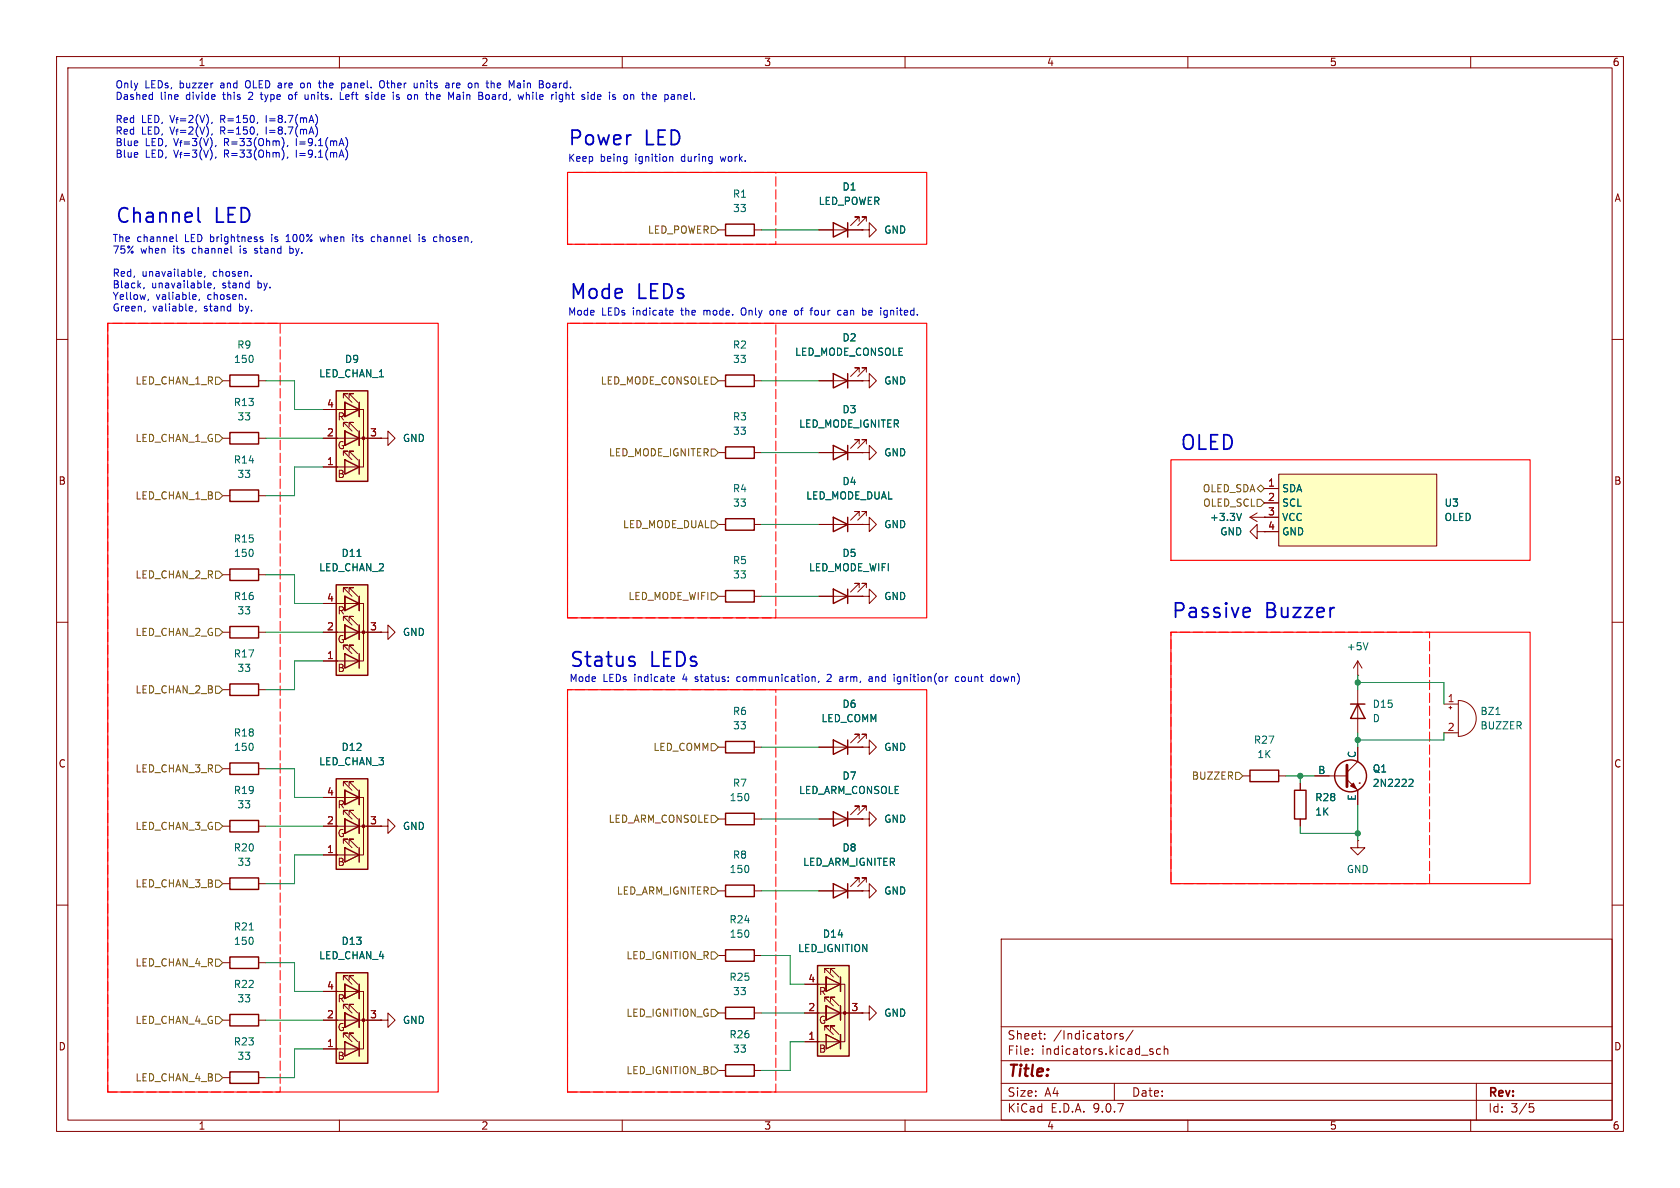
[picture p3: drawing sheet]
<svg xmlns="http://www.w3.org/2000/svg" width="297mm" height="210mm" viewBox="0 0 297 210" stroke-linecap="round" stroke-linejoin="round" font-family="sans-serif">
<g fill="none" stroke="#840000" stroke-width=".18">
<path d="M10 10h277v190h-277zM12 12h273v186h-273zM60 10v2M110 10v2M160 10v2M210 10v2M260 10v2M10 60h2M285 60h2M10 110h2M285 110h2M240 121.9v7.6"/>
<path d="M10 160h2M152.4 179.1h1.3v-1.3l1.2 1.3-1.2 1.2v-1.2M152.4 179.1h.1M177 166h108v32h-108zM285 160h2M60 198v2M110 198v2M160 198v2M177 194.5h108M177 191.5h108M177 187.5h108M177 181.5h108"/>
<path d="M182.5 186.3v.1M182.5 185.5v.1M184.7 183.6v.1M184.7 182.8v.1M197 191.5v3M197.5 182.7l-.3 .1M198.5 182.8l-.3-.1-.2 .2v.2l.5 .2v.3h-.5M200.3 182.1l-1.3 2M203.5 185.9l.3 .1 .1 .2-.2 .2h-.3M203.5 185.4l.3 .1M205.2 185.5l-.5-.1-.2 .3v.4l.1 .2h.6M205.8 185.5l.2-.1 .4 .1 .1 .9"/>
<path d="M205.8 184.9v1.5M210 198v2M260 198v2M261 191.5v6.5M270.4 195.1h.7M270.5 195.7h.4l.3 .3-.2 .5-.5 .1"/>
</g>
<path d="M238.8 124.5h2.5M240 124.5l1.3 2.5h-2.5z" fill="none" stroke="#840000" stroke-width=".25"/>
<path d="M144.5 170.7h5.6v16h-5.6z" fill="#ffffc2"/>
<circle cx="149.4" cy="179.1" r=".25" fill="#840000" stroke="#840000" stroke-width=".18"/>
<g fill="none" stroke="#840000" stroke-width=".25">
<path d="M128.3 131.1h5v2h-5zM228.9 139.7h2v5.1h-2zM128.3 156.5h5v2h-5zM128.3 143.8h5v2h-5zM147.3 156.2l2.6 1.3-2.6 1.3zM149.9 156.2v2.6M128.3 167.9h5v2h-5zM128.3 178.1h5v2h-5zM144.5 170.7h5.6v16h-5.6zM146 172.7l2.6 1.3-2.6 1.3zM146 177.8l2.6 1.3-2.6 1.2zM148.6 172.7v2.6"/>
<path d="M148.6 177.8v2.5M128.3 188.2h5v2h-5zM146 182.9l2.6 1.3-2.6 1.2zM148.6 182.9v2.5"/>
</g>
<g fill="none" stroke="#840000" stroke-width=".18">
<path d="M67.3 77.5h1.3v-1.3l1.2 1.3-1.2 1.2v-1.2M67.3 77.5h.1M67.3 111.8h1.3v-1.3l1.2 1.3-1.2 1.2v-1.2M67.3 111.8h.1M240 119.4h.1M240 116.8l-.7 1.3M240 116.8l.8 1.3M240 116.8v2.6M127 132.1h1.3M133.3 132.1h1.3M229.9 138.4v1.3M255.3 124.5h2.5"/>
<path d="M255.3 129.5h2.5M256.2 125.1h.5M256.4 124.8v.5M257.8 123.8a3.2 3.2 0 0 1 3.2 3.2 3.2 3.2 0 0 1-3.2 3.2zM127 157.5h1.3M127 144.8h1.3M133.3 157.5h1.3M133.3 144.8h1.3M144.8 157.5h7.6M151.9 156v-.8h-.8h.8l-1.5 1.5M152.4 157.5h1.3v-1.3l1.2 1.3-1.2 1.3v-1.3M152.4 157.5h.1"/>
<path d="M153.2 156v-.8h-.8h.8l-1.6 1.5M229.9 144.8v1.3M127 179.1h1.3M127 168.9h1.3M133.3 179.1h1.3M133.3 168.9h1.3M142.2 174h7.2v10.2h-1.1M142.2 179.1h10.2M145.8 172v-.8h.8h-.8l1.5 1.5M145.8 177v-.7h.8h-.8l1.5 1.5M146 172.7h.1M146 172.7v2.6z"/>
<path d="M146 177.8h.1M146 177.8v2.5zM146.8 172v-.8h.8h-.8l1.5 1.5M146.8 177v-.7h.8h-.8l1.5 1.5M148.6 172.7v2.6M148.6 177.8v2.5M127 189.2h1.3M133.3 189.2h1.3M142.2 184.2h6.4M145.8 182.1v-.7h.8h-.8l1.5 1.5M146.8 182.1v-.7h.8h-.8l1.5 1.5"/>
</g>
<path d="M241.8 113.6l-.4 1.3M264.5 126.3h.7" fill="none" stroke="#006464" stroke-width=".18"/>
<path d="M59.4 103.4h5.6v16h-5.6z" fill="#ffffc2"/>
<circle cx="64.3" cy="111.8" r=".25" fill="#840000" stroke="#840000" stroke-width=".18"/>
<path d="M59.4 103.4h5.6v16h-5.6zM61 105.4l2.5 1.3-2.5 1.3zM61 110.5l2.5 1.3-2.5 1.2zM61 115.6l2.5 1.2-2.5 1.3zM63.5 105.4v2.6M63.5 110.5v2.5M63.5 115.6v2.5" fill="none" stroke="#840000" stroke-width=".25"/>
<g fill="none" stroke="#840000" stroke-width=".18">
<path d="M57.1 106.7h7.2v10.1h-1.1M57.1 111.8h10.2M57.1 116.8h6.4M60.7 104.6v-.7h.8h-.8l1.5 1.5M60.7 109.7v-.7h.8h-.8l1.5 1.5M60.7 114.8v-.8h.8h-.8l1.5 1.6M61 105.4h.1M61 105.4v2.6zM61 110.5h.1M61 110.5v2.5zM61.7 104.6v-.7h.8h-.8l1.5 1.5M61.7 109.7v-.7h.8h-.8l1.5 1.5"/>
<path d="M61.7 114.8v-.8h.8h-.8l1.5 1.6M63.5 105.4v2.6M63.5 110.5v2.5"/>
</g>
<path d="M63.1 98.4h.7" fill="none" stroke="#006464" stroke-width=".18"/>
<path d="M59.4 69.1h5.6v16h-5.6z" fill="#ffffc2"/>
<circle cx="64.3" cy="77.5" r=".25" fill="#840000" stroke="#840000" stroke-width=".18"/>
<g fill="none" stroke="#840000" stroke-width=".25">
<path d="M59.4 69.1h5.6v16h-5.6zM61 71.1l2.5 1.3-2.5 1.3zM61 76.2l2.5 1.3-2.5 1.2zM63.5 71.1v2.6M63.5 76.2v2.5M61 81.3l2.5 1.3-2.5 1.2zM63.5 81.3v2.5M40.6 110.7h5.1v2.1h-5.1zM40.6 120.9h5.1v2h-5.1zM40.6 134.9h5.1v2h-5.1zM147.3 130.8l2.6 1.3-2.6 1.3zM149.9 130.8v2.6"/>
<path d="M221 136.1h5.1v2.1h-5.1zM40.6 145h5.1v2.1h-5.1zM147.3 143.5l2.6 1.3-2.6 1.3zM149.9 143.5v2.6M40.6 169.2h5.1v2h-5.1z"/>
</g>
<g fill="none" stroke="#840000" stroke-width=".18">
<path d="M57.1 72.4h7.2v10.2h-1.1M57.1 77.5h10.2M60.7 70.4v-.8h.8h-.8l1.5 1.5M60.7 75.4v-.7h.8h-.8l1.5 1.5M61 71.1h.1M61 71.1v2.6zM61 76.2h.1M61 76.2v2.5zM61.7 70.4v-.8h.8h-.8l1.5 1.5M61.7 75.4v-.7h.8h-.8l1.5 1.5M63.5 71.1v2.6M63.5 76.2v2.5"/>
<path d="M57.1 82.6h6.4M60.7 80.5v-.7h.8h-.8l1.5 1.5M61.7 80.5v-.7h.8h-.8l1.5 1.5M221 91.4l1.2 .8M221 91.4h2.5M222.2 94v-1.3l-1.2 1.3 1.2 1.3v-1.3h1.3M222.2 90.7l-1.2 .7M223.5 91.4h.1M39.4 111.8h1.2M45.7 111.8h1.3M39.4 121.9h1.2M39.4 135.9h1.2"/>
<path d="M45.7 121.9h1.3M45.7 135.9h1.3M144.8 132.1h7.6M151.9 130.6v-.8h-.8h.8l-1.5 1.5M152.4 132.1h1.3v-1.3l1.2 1.3-1.2 1.3v-1.3M152.4 132.1h.1M153.2 130.6v-.8h-.8h.8l-1.6 1.5M219.7 137.2h1.3M226.1 137.2h1.2M39.4 146.1h1.2M45.7 146.1h1.3M144.8 144.8h7.6"/>
<path d="M151.9 143.3v-.8h-.8h.8l-1.5 1.5M152.4 144.8h1.3v-1.3l1.2 1.3-1.2 1.3v-1.3M152.4 144.8h.1M153.2 143.3v-.8h-.8h.8l-1.6 1.5M240 148.6v1.3h1.3l-1.3 1.2-1.2-1.2h1.2M240 148.6h.1M39.4 170.2h1.2M45.7 170.2h1.3"/>
</g>
<path d="M219.5 90.7l-.4 1.3M44.1 164.4h.7" fill="none" stroke="#006464" stroke-width=".18"/>
<path d="M226.1 83.8h27.9v12.7h-27.9z" fill="#ffffc2"/>
<g fill="none" stroke="#840000" stroke-width=".18">
<path d="M39.4 77.5h1.2M45.7 77.5h1.3M223.5 86.4h2.6M223.5 88.9h2.6M223.5 91.4h2.6M223.5 94h2.6M226.1 83.8h27.9v12.7h-27.9zM39.4 156.2h1.2M45.7 156.2h1.3M67.3 146.1h1.3v-1.3l1.2 1.3-1.2 1.2v-1.2M67.3 146.1h.1M39.4 180.3h1.2"/>
<path d="M39.4 190.5h1.2M45.7 180.3h1.3M45.7 190.5h1.3M67.3 180.3h1.3v-1.2l1.2 1.2-1.2 1.3v-1.3M67.3 180.3h.1"/>
</g>
<path d="M40.6 76.5h5.1v2h-5.1zM40.6 155.2h5.1v2h-5.1zM40.6 179.3h5.1v2.1h-5.1zM40.6 189.5h5.1v2h-5.1z" fill="none" stroke="#840000" stroke-width=".25"/>
<path d="M59.4 172h5.6v16h-5.6z" fill="#ffffc2"/>
<circle cx="64.3" cy="180.3" r=".25" fill="#840000" stroke="#840000" stroke-width=".18"/>
<path d="M59.4 172h5.6v16h-5.6zM61 174l2.5 1.3-2.5 1.2zM61 179.1l2.5 1.2-2.5 1.3zM63.5 174v2.5M63.5 179.1v2.5M61 184.2l2.5 1.2-2.5 1.3zM63.5 184.2v2.5" fill="none" stroke="#840000" stroke-width=".25"/>
<g fill="none" stroke="#840000" stroke-width=".18">
<path d="M57.1 175.3h7.2v10.1h-1.1M60.7 173.2v-.7h.8h-.8l1.5 1.5M60.7 178.3v-.8h.8h-.8l1.5 1.6M61 174h.1M61 174v2.5zM61 179.1h.1M61 179.1v2.5zM61.7 173.2v-.7h.8h-.8l1.5 1.5M61.7 178.3v-.8h.8h-.8l1.5 1.6M63.5 174v2.5M63.5 179.1v2.5M57.1 180.3h10.2"/>
<path d="M57.1 185.4h6.4M60.7 183.4v-.8h.8h-.8l1.5 1.6M61.7 183.4v-.8h.8h-.8l1.5 1.6"/>
</g>
<path d="M59.4 137.7h5.6v16h-5.6z" fill="#ffffc2"/>
<g fill="#840000" stroke="#840000" stroke-width=".18">
<path d="M238.8 138.9l.5-.5 .5 1z"/>
<circle cx="64.3" cy="146" r=".25"/>
</g>
<g fill="none" stroke="#840000" stroke-width=".25">
<path d="M128.3 39.6h5v2.1h-5zM147.3 39.4l2.6 1.2-2.6 1.3zM149.9 39.4v2.5M40.6 66.3h5.1v2h-5.1zM128.3 79h5v2h-5zM128.3 66.3h5v2h-5zM147.3 66l2.6 1.3-2.6 1.3zM147.3 78.7l2.6 1.3-2.6 1.3zM149.9 66v2.6M149.9 78.7v2.6M40.6 86.6h5.1v2h-5.1zM128.3 91.7h5v2h-5z"/>
<path d="M147.3 91.4l2.6 1.3-2.6 1.3zM149.9 91.4v2.6M40.6 100.6h5.1v2h-5.1zM128.3 104.4h5v2h-5zM147.3 104.1l2.6 1.3-2.6 1.3zM149.9 104.1v2.6M59.4 137.7h5.6v16h-5.6zM61 139.7l2.5 1.3-2.5 1.2zM63.5 139.7v2.5M61 144.8l2.5 1.3-2.5 1.2zM61 149.9l2.5 1.2-2.5 1.3zM63.5 144.8v2.5"/>
<path d="M63.5 149.9v2.5"/>
<circle cx="238.8" cy="137.2" r="2.82"/>
</g>
<g fill="none" stroke="#840000" stroke-width=".18">
<path d="M151.9 39.1v-.7h-.8h.8l-1.5 1.5M153.2 39.1v-.7h-.8h.8l-1.6 1.5M127 40.6h1.3M133.3 40.6h1.3M144.8 40.6h7.6M152.4 40.6h1.3v-1.2l1.2 1.2-1.2 1.3v-1.3M152.4 40.6h.1M39.4 67.3h1.2M45.7 67.3h1.3M57.1 77.5h2.6M57.1 72.4h2.6M64.8 77.5h2.5"/>
<path d="M67.3 77.5h.1M127 67.3h1.3M133.3 67.3h1.3M144.8 67.3h7.6M151.9 65.8v-.8h-.8h.8l-1.5 1.5M151.9 78.5v-.8h-.8h.8l-1.5 1.5M152.4 67.3h1.3v-1.3l1.2 1.3-1.2 1.3v-1.3M152.4 67.3h.1M153.2 65.8v-.8h-.8h.8l-1.6 1.5M153.2 78.5v-.8h-.8h.8l-1.6 1.5M39.4 87.6h1.2M45.7 87.6h1.3"/>
<path d="M57.1 82.6h2.6M127 80h1.3M127 92.7h1.3M133.3 80h1.3M133.3 92.7h1.3M144.8 80h7.6M144.8 92.7h7.6M151.9 91.2v-.8h-.8h.8l-1.5 1.5M152.4 80h1.3v-1.3l1.2 1.3-1.2 1.3v-1.3M152.4 80h.1M152.4 92.7h1.3v-1.3l1.2 1.3-1.2 1.3v-1.3M152.4 92.7h.1"/>
<path d="M153.2 91.2v-.8h-.8h.8l-1.6 1.5M223.5 91.4h.1M223.5 86.4h2.6M223.5 88.9h2.6M223.5 91.4h2.6M223.5 94h2.6M39.4 101.6h1.2M45.7 101.6h1.3M57.1 111.8h2.6M57.1 106.7h2.6M57.1 116.8h2.6M64.8 111.8h2.5"/>
<path d="M67.3 111.8h.1M127 105.4h1.3M133.3 105.4h1.3M144.8 105.4h7.6M151.9 103.9v-.8h-.8h.8l-1.5 1.5M152.4 105.4h1.3v-1.3l1.2 1.3-1.2 1.3v-1.3M152.4 105.4h.1M153.2 103.9v-.8h-.8h.8l-1.6 1.5M60.7 138.9v-.7h.8h-.8l1.5 1.5M61 139.7h.1M61 139.7v2.5zM61.7 138.9v-.7h.8h-.8l1.5 1.5"/>
<path d="M63.5 139.7v2.5M144.8 132.1h2.5M149.9 132.1h2.5M152.4 132.1h.1M229.9 138.4v1.3M232.4 137.2h5.7M238.1 137.8l1.9 1.9v2.5M240 132.1v2.5l-1.9 1.9M240.3 138.4h.1M57.1 141h7.2v10.1h-1.1M57.1 146.1h10.2M57.1 151.1h6.4"/>
<path d="M60.7 144v-.7h.8h-.8l1.5 1.5M60.7 149.1v-.8h.8h-.8l1.5 1.6M61 144.8h.1M61 144.8v2.5zM61.7 144v-.7h.8h-.8l1.5 1.5M61.7 149.1v-.8h.8h-.8l1.5 1.6M63.5 144.8v2.5M67.3 146.1h.1M144.8 157.5h2.5M144.8 144.8h2.5M149.9 157.5h2.5M149.9 144.8h2.5"/>
<path d="M152.4 157.5h.1M152.4 144.8h.1M229.9 144.8v1.3M57.1 175.3h2.6M142.2 179.1h2.6M142.2 174h2.6M149.9 179.1h2.5M152.4 179.1h.1M57.1 180.3h2.6M57.1 185.4h2.6M64.8 180.3h2.5M67.3 180.3h.1"/>
<path d="M142.2 184.2h2.6"/>
</g>
<path d="M238.1 135.3v3.8" fill="none" stroke="#840000" stroke-width=".51"/>
<path d="M63.1 98.4h.7M219.5 90.7l-.4 1.3M249.3 137.7l.4 .1 .1 .3-.8 .9h.8" fill="none" stroke="#006464" stroke-width=".18"/>
<path d="M100.3 43.2v-12.7h36.9v12.7h-36.9M100.3 109.2v-52h36.9v52h-36.9M207 156.2h45.7v-44.4h-45.7v44.4M19 193h30.5v-135.8h-30.5v135.8M100.3 193h36.9v-71.1h-36.9v71.1" fill="none" stroke="#f00" stroke-width=".18" stroke-dasharray="1.7 .6"/>
<path d="M100.3 30.5h63.5v12.7h-63.5zM19 57.2h58.5v135.8h-58.5zM100.3 57.2h63.5v52h-63.5zM207 81.3h63.5v17.8h-63.5zM207 111.8h63.5v44.4h-63.5zM100.3 121.9h63.5v71.1h-63.5z" fill="none" stroke="#f00" stroke-width=".2"/>
<g fill="none" stroke="#725600" stroke-width=".18">
<path d="M125.7 40h.7l.6 .6-.6 .7h-.7zM38.1 76.8h.6l.7 .7-.7 .6h-.6zM38.1 66.7h.6l.7 .6-.7 .6h-.6zM125.7 79.4h.7l.6 .6-.6 .6h-.7zM125.7 66.7h.7l.6 .6-.6 .6h-.7zM38.1 87h.6l.7 .6-.7 .7h-.6zM125.7 92.1h.7l.6 .6-.6 .6h-.7zM222.2 88.3h.7l.6 .6-.6 .6h-.7zM222.2 86.4l.7-.7 .6 .7-.6 .6zM38.1 111.1h.6l.7 .7-.7 .6h-.6zM38.1 101h.6l.7 .6-.7 .6h-.6zM125.7 104.8h.7l.6 .6-.6 .6h-.7z"/>
<path d="M38.1 135.3h.6l.7 .6-.7 .6h-.6zM38.1 121.3h.6l.7 .6-.7 .7h-.6zM125.7 131.4h.7l.6 .7-.6 .6h-.7zM218.4 136.5h.7l.6 .7-.6 .6h-.7zM38.1 145.4h.6l.7 .7-.7 .6h-.6zM38.1 155.6h.6l.7 .6-.7 .6h-.6zM125.7 156.8h.7l.6 .7-.6 .6h-.7zM125.7 144.1h.7l.6 .7-.6 .6h-.7zM38.1 179.7h.6l.7 .6-.7 .7h-.6zM38.1 169.5h.6l.7 .7-.7 .6h-.6zM125.7 178.4h.7l.6 .7-.6 .6h-.7zM125.7 168.3h.7l.6 .6-.6 .6h-.7z"/>
<path d="M38.1 189.9h.6l.7 .6-.7 .6h-.6zM125.7 188.6h.7l.6 .6-.6 .7h-.7z"/>
</g>
<g fill="none" stroke="#009600" stroke-width=".18">
<path d="M134.6 40.6h10.2M47 67.3h5.1v5.1h5M47 77.5h10.1M134.6 67.3h10.2M57.1 82.6h-5v5h-5.1M134.6 92.7h10.2M134.6 80h10.2M47 101.6h5.1v5.1h5M47 111.8h10.1M57.1 116.8h-5v5.1h-5.1M134.6 105.4h10.2M240 119.4v2.5"/>
<path d="M47 135.9h5.1v5.1h5M134.6 132.1h10.2M227.3 137.2h5.1M229.9 137.2v1.2M240 120.7h15.3v3.8M240 129.5v2.6M255.3 129.5v1.3h-15.3M47 146.1h10.1M57.1 151.1h-5v5.1h-5.1M134.6 144.8h10.2M134.6 157.5h10.2M229.9 146.1v1.2h10.1"/>
<path d="M240 142.2v6.4M47 170.2h5.1v5.1h5M134.6 179.1h7.6M134.6 168.9h5.1v5.1h2.5M47 180.3h10.1M57.1 185.4h-5v5.1h-5.1M142.2 184.2h-2.5v5h-5.1"/>
</g>
<path d="M35 36.7v2.2l.4 .4M111.6 116.9l.6 .1 .1 .4-.4 .3h-.5M111.6 116.1l.6 .1M220.2 107.4l.7 .1 .1 .5-1.2 .3M220.9 109l-.7 .1" fill="none" stroke="#0000c2" stroke-width=".32"/>
<g fill="none" stroke="#0000c2" stroke-width=".18">
<path d="M26.8 16.7l.2 .1M27 16.3v1.3M27 17.5l-.2 .1M46 16.7h.5M46.2 16.3v1.2M51.4 16.7l-.3 .1-.1 .2 .1 .5 .3 .1M53.6 14.7h-.3l-.2 .2 .1 .5 .4 .1M53.9 17.4l.2 .2 .4-.1M56.3 14.7h.5M56.5 15.4l.3 .1M60.2 16.3v1.3h.6M60.4 14.7h.4l.2 .2-.1 .6h-.5"/>
<path d="M64.8 17.2h.3l.1 .2-.2 .2h-.3M67.2 14.4l.2-.1a.43 .43 0 0 1 .6 .4v.4a.42 .42 0 0 1-.5 .4 .42 .42 0 0 1-.4-.4zM70.6 16.8l-.3-.1-.2 .2v.2l.5 .1v.3h-.5M73.3 16.7v.9M73.5 16.7l-.2 .2M73.8 14.7v.8M73.8 15.4l-.2 .1M76.3 16.7l.4 .2v.7M79 14.7h.3l.1 .8M79.4 15.5h-.4M79.4 15h-.4M80 14.7v.8"/>
<path d="M80.2 14.7l-.2 .2M81.1 16.7l-.3 .1M81.2 17.1h-.3l-.2 .2 .1 .2 .4 .1M84 14.7v.8M84.3 14.7l-.3 .1M85.9 17l.2-.3 .3 .1 .1 .2-.1 .5-.3 .1-.2-.3M87.3 14.7l.1 .8M91.5 14.7h.3l.2 .2M92 15h-.4l-.2 .2 .2 .3h.4M93.1 16.9l.1-.2 .3 .1 .1 .8M93.1 16.3v1.3M96.8 14.7h.3l.1 .2v.5l-.4 .1"/>
<path d="M98.9 17.5l.2 .1 .4-.1M99.5 16.8l-.4-.1-.2 .2M99.5 16.7v1.1l-.3 .2-.3-.1M105.1 16.8l-.4-.1-.2 .3 .1 .5h.5M105.1 16.3v1.3M110.5 16.7l-.2 .3v.3l.2 .3M120.2 16.7l.2 .2v.7M45.6 21.6l-.2 .2M45.6 23.6l-.2 .3M50.1 26.7l.1 .5-.1 .7M50.2 24.8v.6l-.1 .5M50.9 25.7l-.1 .2"/>
<path d="M50.9 27.7l-.1 .3M55.8 20.2a1.46 1.46 0 0 1 0 1.9M55.8 22.3a1.47 1.47 0 0 1 0 1.8M61.1 24.3a1.46 1.46 0 0 1 0 1.9M61.1 26.3a1.46 1.46 0 0 1 0 2M118.5 27.7h.4v.8M25.5 50.8l-.1 .3M26.3 52.9l-.2 .2M31.2 41.4v1.1l.1 .2M33.9 54.1l.2 .3-.6 .2M34 54.9l-.1 .1M34.5 52.1l.2 .3-.6 .1"/>
<path d="M34.6 52.9h-.1M34.7 54.9l-.2 .3M35 48.4l.6-.1v-.2l-.4-.1-.2 .2 .1 .6h.5M35.3 52.9l-.1 .2M36.2 48.8l-.1 .2M36.7 50.5l.6-.2v-.2l-.4-.1-.2 .2 .1 .6h.5M37.9 50.8l-.1 .3M40.9 44.7l.1 .1M43.4 52.8v.1M44.4 48.7v.1M45 44.7l.1 .1M45.1 44l-.1 .1 .2 .2"/>
<path d="M46 42.2l.5 .3v.1l-.4 .1M46 41.9h.5M50.6 42.7h.7M50.8 41.6l-.2 .2M51.2 43.5v1.3M51.2 44.7l.4 .1M51.6 43.9l-.4 .1M56.6 41.9l.2 .8 .2-.6M62.4 41.4v.2M62.4 41.9v.8M62.8 41.9h.5M65.7 42.6l.2 .1 .3-.1"/>
<path d="M66.2 41.9h-.3l-.2 .1M74.1 41.4v.2M74.1 41.9v.8M74.6 42.6h.5M75.1 41.9h-.3l-.2 .1 .1 .2 .4 .1M118.6 54.9h.3l.1 .3-.6 .1M118.9 55.6l-.3 .1M131.2 54.5a.9 .9 0 0 0 0 1.1M136.5 54.9h-.3l-.1 .2 .1 .5 .3 .1M140.5 55.5l.2 .2 .3-.1M141 54.9h-.3l-.2 .2M143.2 54.9h.5"/>
<path d="M143.5 54.4h.2M148.2 55.6h.5M148.2 54.9h.5M152.9 54.9l.2 .2v.4l-.2 .2M153.6 54.9v.7M154.2 55.2l-.6 .1M156.5 54.9h.4M156.9 55.6l-.4 .1M156.9 54.9v1l-.3 .2M118.8 119.6l.4 .1 .1 .2-.7 .1M130.5 119.6l-.2 .3v.3l.2 .3M143.7 119.6l.4 .2v.7"/>
<path d="M146.7 119.2l-.5 .1M146.9 119.7l-.7 .8h.7M148.6 119.6l.3 .1M149 119.9l-.4 .1M153.7 119.7h.4l.1 .8M154.2 119.9l-.4 .1-.2 .2 .2 .3 .4-.1M159.1 119.6l-.4 .1-.1 .2 .1 .5 .4 .1M169.5 119.7l-.4-.1-.2 .3 .1 .5h.5M170 119.7v.7M175.4 119.6l.3 .1M175.7 119.2v1.3M176.5 119.6l-.2 .3v.3l.2 .3"/>
<path d="M119.2 120.4l-.4 .1M144.8 120.4l-.2 .3M149 120.4l-.4 .1M158.7 120.8h.4M175.7 120.4l-.3 .1"/>
</g>
<g fill="#009600" stroke="#009600" stroke-width=".18">
<circle cx="229.9" cy="137.2" r=".46"/>
<circle cx="240" cy="120.7" r=".46"/>
<circle cx="240" cy="147.3" r=".46"/>
<circle cx="240" cy="130.8" r=".46"/>
</g>
<g font-size="3.5" fill="#0000c2">
<text x="100.3" y="26.1">Power</text>
<text x="114" y="26.1">LED</text>
<text x="20.3" y="39.9">Channel</text>
<text x="37.9" y="39.9">LED</text>
<text x="100.6" y="53.3">Mode</text>
<text x="112.6" y="53.3">LEDs</text>
<text x="208.5" y="80">OLED</text>
<text x="207" y="109.7">Passive</text>
<text x="223.7" y="109.7">Buzzer</text>
<text x="100.6" y="118.3">Status</text>
<text x="114.9" y="118.3">LEDs</text>
</g>
<text font-size="2.8" fill="#840000" x="178" y="190.9">Title:</text>
<g font-size="2.1" fill="#840000">
<text x="178" y="184">Sheet:</text>
<text x="186.2" y="184">/Indicators/</text>
<text x="178" y="186.7">File:</text>
<text x="184.1" y="186.7">indicators.kicad_sch</text>
<text x="178" y="196.9">KiCad</text>
<text x="178" y="194.1">Size:</text>
<text x="184.7" y="194.1">A4</text>
<text x="185.7" y="196.9">E.D.A.</text>
<text x="193.3" y="196.9">9.0.7</text>
<text x="200" y="194.1">Date:</text>
<text x="263" y="194.3">Rev:</text>
<text x="263" y="196.9">Id:</text>
<text x="267.1" y="196.9">3/5</text>
</g>
<g font-size="1.8" fill="#840000">
<text x="35" y="11.9">1</text>
<text x="85" y="11.9">2</text>
<text x="135" y="11.9">3</text>
<text x="185" y="11.9">4</text>
<text x="235" y="11.9">5</text>
<text x="285" y="11.9">6</text>
<text x="10.3" y="35.9">A</text>
<text x="285.3" y="35.9">A</text>
<text x="59.6" y="74.5">R</text>
<text x="59.6" y="79.6">G</text>
<text x="10.3" y="85.9">B</text>
<text x="59.6" y="84.7">B</text>
<text x="285.3" y="85.9">B</text>
<text x="224.1" y="93.7">4</text>
<text x="59.6" y="108.8">R</text>
<text x="59.6" y="113.9">G</text>
<text x="59.6" y="119">B</text>
<text x="10.3" y="135.9">C</text>
<text x="285.3" y="135.9">C</text>
<text x="59.6" y="143.1">R</text>
<text x="59.6" y="148.2">G</text>
<text x="59.6" y="153.3">B</text>
<text x="59.6" y="177.4">R</text>
<text x="144.7" y="176.1">R</text>
<text x="10.3" y="185.9">D</text>
<text x="59.6" y="182.5">G</text>
<text x="144.7" y="181.2">G</text>
<text x="285.3" y="185.9">D</text>
<text x="59.6" y="187.6">B</text>
<text x="144.7" y="186.3">B</text>
<text x="35" y="199.9">1</text>
<text x="85" y="199.9">2</text>
<text x="135" y="199.9">3</text>
<text x="185" y="199.9">4</text>
<text x="235" y="199.9">5</text>
<text x="285" y="199.9">6</text>
</g>
<g font-size="1.8" fill="#0000c2">
<text x="20.3" y="15.8">Only</text>
<text x="20.3" y="17.9">Dashed</text>
<text x="25.6" y="15.8">LEDs,</text>
<text x="28.3" y="17.9">line</text>
<text x="31.9" y="15.8">buzzer</text>
<text x="33" y="17.9">divide</text>
<text x="39.3" y="15.8">and</text>
<text x="39.7" y="17.9">this</text>
<text x="43.9" y="15.8">OLED are</text>
<text x="44.4" y="17.9">2</text>
<text x="46.8" y="17.9">type</text>
<text x="51.9" y="17.9">of</text>
<text x="54" y="15.8">on</text>
<text x="54.9" y="17.9">units.</text>
<text x="57.5" y="15.8">the</text>
<text x="61.4" y="17.9">Left</text>
<text x="61.6" y="15.8">panel.</text>
<text x="66.1" y="17.9">side</text>
<text x="68.6" y="15.8">Other</text>
<text x="71.2" y="17.9">is</text>
<text x="74" y="17.9">on</text>
<text x="74.8" y="15.8">units</text>
<text x="77.4" y="17.9">the</text>
<text x="80.7" y="15.8">are</text>
<text x="81.6" y="17.9">Main</text>
<text x="84.9" y="15.8">on</text>
<text x="87.1" y="17.9">Board,</text>
<text x="88.3" y="15.8">the</text>
<text x="92.5" y="15.8">Main</text>
<text x="94.4" y="17.9">while</text>
<text x="98" y="15.8">Board.</text>
<text x="100.4" y="17.9">right</text>
<text x="106" y="17.9">side</text>
<text x="111" y="17.9">is</text>
<text x="113.8" y="17.9">on</text>
<text x="117.3" y="17.9">the</text>
<text x="121.4" y="17.9">panel.</text>
<text x="20.3" y="21.9">Red</text>
<text x="20.3" y="24">Red</text>
<text x="25" y="21.9">LED,</text>
<text x="25" y="24">LED,</text>
<text x="30.2" y="21.9">V_{f}=2(V), R=150,</text>
<text x="30.2" y="24">V_{f}=2(V), R=150,</text>
<text x="47.5" y="21.9">I=8.7(mA)</text>
<text x="47.5" y="24">I=8.7(mA)</text>
<text x="20.3" y="26">Blue</text>
<text x="20.3" y="28.1">Blue</text>
<text x="25.7" y="26">LED,</text>
<text x="25.7" y="28.1">LED,</text>
<text x="30.9" y="26">V_{f}=3(V), R=33(Ohm),</text>
<text x="30.9" y="28.1">V_{f}=3(V), R=33(Ohm),</text>
<text x="52.8" y="26">I=9.1(mA)</text>
<text x="52.8" y="28.1">I=9.1(mA)</text>
<text x="100.3" y="28.8">Keep</text>
<text x="106.1" y="28.8">being</text>
<text x="112.4" y="28.8">ignition</text>
<text x="120.7" y="28.8">during</text>
<text x="127.9" y="28.8">work.</text>
<text x="19.8" y="43">The</text>
<text x="19.8" y="45">75%</text>
<text x="24.2" y="43">channel</text>
<text x="24.9" y="45">when</text>
<text x="30.7" y="45">its</text>
<text x="32.8" y="43">LED brightness</text>
<text x="34.3" y="45">channel</text>
<text x="42.9" y="45">is</text>
<text x="45.7" y="45">stand</text>
<text x="48.4" y="43">is</text>
<text x="51.2" y="43">100%</text>
<text x="52.1" y="45">by.</text>
<text x="57.5" y="43">when</text>
<text x="63.4" y="43">its</text>
<text x="66.9" y="43">channel</text>
<text x="75.5" y="43">is</text>
<text x="78.3" y="43">chosen,</text>
<text x="19.8" y="49.1">Red,</text>
<text x="19.8" y="51.2">Black,</text>
<text x="19.8" y="53.2">Yellow,</text>
<text x="25.1" y="49.1">unavailable,</text>
<text x="26.8" y="51.2">unavailable,</text>
<text x="27.6" y="53.2">valiable,</text>
<text x="36.8" y="53.2">chosen.</text>
<text x="37.8" y="49.1">chosen.</text>
<text x="39.4" y="51.2">stand</text>
<text x="45.8" y="51.2">by.</text>
<text x="19.8" y="55.3">Green,</text>
<text x="27" y="55.3">valiable,</text>
<text x="36.2" y="55.3">stand</text>
<text x="42.6" y="55.3">by.</text>
<text x="100.3" y="56">Mode</text>
<text x="106.3" y="56">LEDs</text>
<text x="112" y="56">indicate</text>
<text x="120.7" y="56">the</text>
<text x="124.8" y="56">mode.</text>
<text x="131.7" y="56">Only</text>
<text x="137" y="56">one</text>
<text x="141.5" y="56">of</text>
<text x="144.6" y="56">four</text>
<text x="149.6" y="56">can</text>
<text x="154.1" y="56">be</text>
<text x="157.5" y="56">ignited.</text>
<text x="100.6" y="120.8">Mode</text>
<text x="106.6" y="120.8">LEDs</text>
<text x="112.2" y="120.8">indicate</text>
<text x="121" y="120.8">4</text>
<text x="123.3" y="120.8">status:</text>
<text x="130.9" y="120.8">communication,</text>
<text x="147.1" y="120.8">2</text>
<text x="149.5" y="120.8">arm,</text>
<text x="154.9" y="120.8">and</text>
<text x="159.5" y="120.8">ignition(or</text>
<text x="170.6" y="120.8">count</text>
<text x="177" y="120.8">down)</text>
</g>
<g font-size="1.8" fill="#006464">
<text x="129.5" y="35.2">R1</text>
<text x="148.8" y="33.9">D1</text>
<text x="129.5" y="37.7">33</text>
<text x="144.6" y="36.4">LED_POWER</text>
<text x="156.2" y="41.5">GND</text>
<text x="41.3" y="64.4">150</text>
<text x="41.8" y="61.8">R9</text>
<text x="60.9" y="64.4">D9</text>
<text x="129.5" y="61.8">R2</text>
<text x="129.5" y="64.4">33</text>
<text x="140.5" y="63.1">LED_MODE_CONSOLE</text>
<text x="148.8" y="60.6">D2</text>
<text x="41.2" y="72">R13</text>
<text x="56.3" y="66.9">LED_CHAN_1</text>
<text x="156.2" y="68.2">GND</text>
<text x="41.9" y="74.5">33</text>
<text x="129.5" y="74.5">R3</text>
<text x="129.5" y="77.1">33</text>
<text x="141.2" y="75.8">LED_MODE_IGNITER</text>
<text x="148.8" y="73.3">D3</text>
<text x="41.2" y="82.1">R14</text>
<text x="71.1" y="78.3">GND</text>
<text x="156.2" y="80.9">GND</text>
<text x="41.9" y="84.7">33</text>
<text x="129.5" y="87.2">R4</text>
<text x="129.5" y="89.8">33</text>
<text x="142.4" y="88.5">LED_MODE_DUAL</text>
<text x="148.8" y="86">D4</text>
<text x="226.6" y="87.2">SDA</text>
<text x="226.6" y="89.8">SCL</text>
<text x="255.3" y="89.8">U3</text>
<text x="156.2" y="93.6">GND</text>
<text x="213.8" y="92.3">+3.3V</text>
<text x="215.6" y="94.8">GND</text>
<text x="226.6" y="92.3">VCC</text>
<text x="226.6" y="94.8">GND</text>
<text x="255.3" y="92.3">OLED</text>
<text x="41.2" y="96.1">R15</text>
<text x="41.3" y="98.7">150</text>
<text x="56.3" y="101.2">LED_CHAN_2</text>
<text x="60.3" y="98.7">D11</text>
<text x="129.5" y="99.9">R5</text>
<text x="142.9" y="101.2">LED_MODE_WIFI</text>
<text x="148.8" y="98.7">D5</text>
<text x="41.2" y="106.3">R16</text>
<text x="129.5" y="102.5">33</text>
<text x="156.2" y="106.3">GND</text>
<text x="41.9" y="108.8">33</text>
<text x="71.1" y="112.6">GND</text>
<text x="41.2" y="116.4">R17</text>
<text x="41.9" y="119">33</text>
<text x="238" y="115.2">+5V</text>
<text x="148.8" y="125.3">D6</text>
<text x="242.6" y="125.3">D15</text>
<text x="41.2" y="130.4">R18</text>
<text x="129.5" y="126.6">R6</text>
<text x="129.5" y="129.1">33</text>
<text x="145.1" y="127.9">LED_COMM</text>
<text x="221.6" y="131.7">R27</text>
<text x="242.6" y="127.9">D</text>
<text x="261.6" y="129.1">BUZZER</text>
<text x="261.6" y="126.6">BZ1</text>
<text x="41.3" y="132.9">150</text>
<text x="56.3" y="135.5">LED_CHAN_3</text>
<text x="60.3" y="132.9">D12</text>
<text x="156.2" y="132.9">GND</text>
<text x="222.2" y="134.2">1K</text>
<text x="232.9" y="136.9">B</text>
<text x="239.8" y="134.1" transform="rotate(-90 239.8 134.1)">C</text>
<text x="242.6" y="136.8">Q1</text>
<text x="41.2" y="140.6">R19</text>
<text x="41.9" y="143.1">33</text>
<text x="128.9" y="141.8">150</text>
<text x="129.5" y="139.3">R7</text>
<text x="141.2" y="140.6">LED_ARM_CONSOLE</text>
<text x="148.8" y="138">D7</text>
<text x="232.4" y="141.8">R28</text>
<text x="239.8" y="141.6" transform="rotate(-90 239.8 141.6)">E</text>
<text x="242.6" y="139.3">2N2222</text>
<text x="71.1" y="146.9">GND</text>
<text x="156.2" y="145.6">GND</text>
<text x="232.4" y="144.4">1K</text>
<text x="41.2" y="150.7">R20</text>
<text x="41.9" y="153.3">33</text>
<text x="128.9" y="154.5">150</text>
<text x="129.5" y="152">R8</text>
<text x="141.9" y="153.3">LED_ARM_IGNITER</text>
<text x="148.8" y="150.7">D8</text>
<text x="238" y="154.5">GND</text>
<text x="156.2" y="158.3">GND</text>
<text x="41.2" y="164.7">R21</text>
<text x="41.3" y="167.2">150</text>
<text x="60.3" y="167.2">D13</text>
<text x="128.9" y="163.4">R24</text>
<text x="128.9" y="166">150</text>
<text x="145.4" y="166">D14</text>
<text x="56.3" y="169.8">LED_CHAN_4</text>
<text x="128.9" y="173.6">R25</text>
<text x="141" y="168.5">LED_IGNITION</text>
<text x="41.2" y="174.9">R22</text>
<text x="41.9" y="177.4">33</text>
<text x="129.5" y="176.1">33</text>
<text x="156.2" y="179.9">GND</text>
<text x="41.2" y="185">R23</text>
<text x="71.1" y="181.2">GND</text>
<text x="128.9" y="183.7">R26</text>
<text x="41.9" y="187.6">33</text>
<text x="129.5" y="186.3">33</text>
</g>
<g font-size="1.8" fill="#725600">
<text x="114.4" y="41.5">LED_POWER</text>
<text x="23.8" y="68.2">LED_CHAN_1_R</text>
<text x="106.1" y="68.2">LED_MODE_CONSOLE</text>
<text x="23.8" y="78.3">LED_CHAN_1_G</text>
<text x="107.5" y="80.9">LED_MODE_IGNITER</text>
<text x="23.8" y="88.5">LED_CHAN_1_B</text>
<text x="212.5" y="87.2">OLED_SDA</text>
<text x="212.6" y="89.8">OLED_SCL</text>
<text x="110" y="93.6">LED_MODE_DUAL</text>
<text x="23.8" y="102.5">LED_CHAN_2_R</text>
<text x="111" y="106.3">LED_MODE_WIFI</text>
<text x="23.8" y="112.6">LED_CHAN_2_G</text>
<text x="23.8" y="122.8">LED_CHAN_2_B</text>
<text x="23.8" y="136.8">LED_CHAN_3_R</text>
<text x="115.4" y="133">LED_COMM</text>
<text x="210.6" y="138">BUZZER</text>
<text x="23.8" y="146.9">LED_CHAN_3_G</text>
<text x="107.5" y="145.7">LED_ARM_CONSOLE</text>
<text x="23.8" y="157.1">LED_CHAN_3_B</text>
<text x="108.9" y="158.4">LED_ARM_IGNITER</text>
<text x="23.8" y="171.1">LED_CHAN_4_R</text>
<text x="110.6" y="169.8">LED_IGNITION_R</text>
<text x="110.6" y="179.9">LED_IGNITION_G</text>
<text x="23.8" y="181.2">LED_CHAN_4_G</text>
<text x="23.8" y="191.4">LED_CHAN_4_B</text>
<text x="110.6" y="190.1">LED_IGNITION_B</text>
</g>
<g font-size="1.8" fill="#a90000">
<text x="57.7" y="72.1">4</text>
<text x="57.7" y="77.2">2</text>
<text x="65.3" y="77.2">3</text>
<text x="57.7" y="82.3">1</text>
<text x="224.1" y="86.1">1</text>
<text x="224.1" y="88.6">2</text>
<text x="224.1" y="91.2">3</text>
<text x="57.7" y="106.4">4</text>
<text x="57.7" y="111.5">2</text>
<text x="65.3" y="111.5">3</text>
<text x="57.7" y="116.6">1</text>
<text x="255.8" y="124.2">1</text>
<text x="255.8" y="129.3">2</text>
<text x="57.7" y="140.7">4</text>
<text x="57.7" y="145.8">2</text>
<text x="65.3" y="145.8">3</text>
<text x="57.7" y="150.9">1</text>
<text x="142.8" y="173.7">4</text>
<text x="57.7" y="175">4</text>
<text x="142.8" y="178.8">2</text>
<text x="150.4" y="178.8">3</text>
<text x="57.7" y="180.1">2</text>
<text x="57.7" y="185.2">1</text>
<text x="65.3" y="180.1">3</text>
<text x="142.8" y="183.9">1</text>
</g>
</svg>
